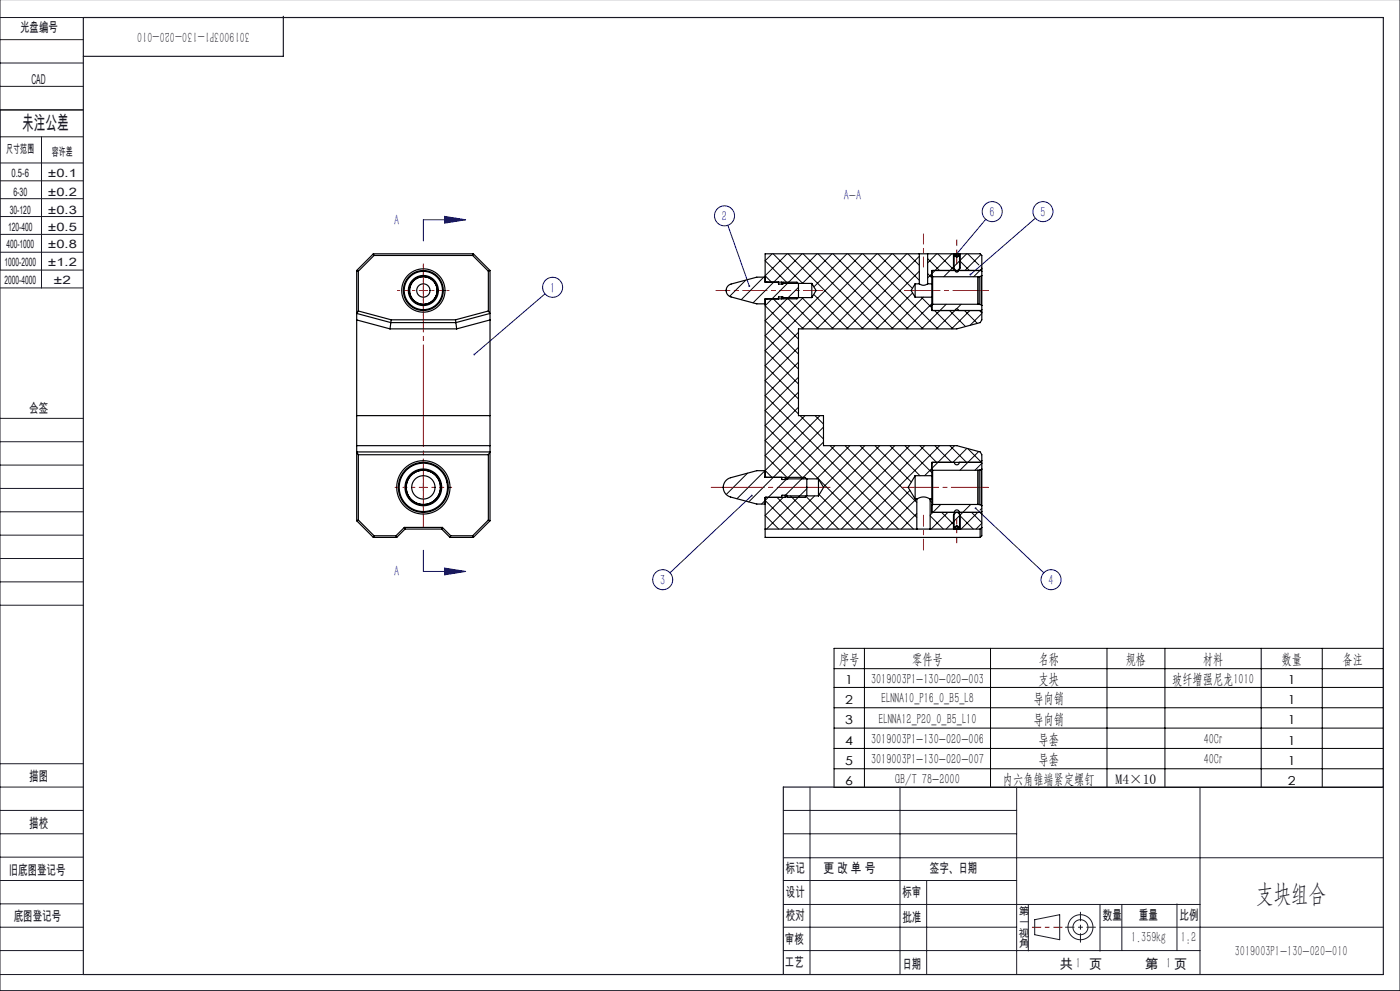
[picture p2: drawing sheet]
<svg xmlns="http://www.w3.org/2000/svg" width="420mm" height="297mm" viewBox="0 0 420 297" stroke-linecap="round" stroke-linejoin="round" font-family="sans-serif">
<g fill="none" stroke="#000080" stroke-width=".3">
<path d="M133.4 64.8l6.3 1.1-6.3 1zM139.7 65.9h-12.7v6.3M218.4 67.5l6.4 18.2M295.7 65.7l-8.8 10.6M310.6 65.4l-19.5 16.9M163.5 88.1l-21.2 18.1M225.5 148.5l-24.5 23.2M292.7 152.3l20.4 19.4M127 164.9v6.4h12.7M133.4 170.2l6.3 1.1-6.3 1z"/>
<circle cx="217.4" cy="64.7" r="3"/>
<circle cx="297.7" cy="63.4" r="3"/>
<circle cx="312.9" cy="63.4" r="3"/>
<circle cx="165.8" cy="86.1" r="3"/>
<circle cx="198.8" cy="173.7" r="3"/>
<circle cx="315.3" cy="173.7" r="3"/>
</g>
<g fill="none" stroke="#191924" stroke-width=".3">
<path d="M420 -.1v297h-420v-297M0 18.9h25M0 11.9h25M0 5.3h25M0 32.9h25M0 25.9h25M0 33h24.9M0 41h24.9M0 48.8h24.9M0 54.2h24.9M0 59.5h24.9M12.5 41v45.3"/>
<path d="M0 64.9h24.9M0 70.2h24.9M0 75.6h24.9M0 86.3h24.9M0 80.9h24.9M0 139.4h25M0 132.4h25M0 125.4h25M0 153.4h25M0 146.4h25M0 174.4h25M0 160.4h25"/>
<path d="M0 167.4h25M0 181.4h25M0 235.9h25M0 228.9h25M243 235.9v56M270 235.9v56M305 235.9v56M360 236.1v56M0 249.9h25M0 256.9h25M0 242.9h25M235 249.9h70"/>
<path d="M235 242.9h70M235 257.1h180M0 277.9h25M0 270.9h25M0 263.9h25M235 277.9h70M235 271.1h125M235 263.9h70M278 263.9v28M308.5 271.2v13.8M310.4 275.6l7.5-1.5v7.5l-7.5-1.5zM330 271.1v14"/>
<path d="M330 277.9h85M336.5 271.1v13.8M353.1 270.9v14M0 284.9h25M0 292.1h25M235 284.9h125"/>
<circle cx="324.1" cy="277.9" r="3.7"/>
<circle cx="324.1" cy="277.9" r="2.25"/>
</g>
<g fill="none" stroke="#000" stroke-width=".3">
<path d="M250.2 194.3h164.8v41.7h-164.8zM259.3 194.3v41.7M297.2 194.3v41.7M332.1 194.3v41.7M349.5 194.3v41.7M378.4 194.3v41.7M396.7 194.3v41.7M250.2 206h164.8M250.2 212.1h164.8M250.2 218.2h164.8M250.2 200.4h164.8M250.2 224.3h164.8"/>
<path d="M250.2 230.4h164.8"/>
</g>
<path d="M124.5 87.1h-5.2M127 84.6v-5.3M127 89.6v5.2M129.5 87.1h5.3" fill="none" stroke="#f00" stroke-width=".3" stroke-dasharray="30.5 1.3 1.3 1.3" stroke-dashoffset="29.8"/>
<path d="M124.5 146.1h-6M127 143.6v-6M127 148.6v6M129.5 146.1h6" fill="none" stroke="#f00" stroke-width=".3" stroke-dasharray="30.5 1.3 1.3 1.3" stroke-dashoffset="29.4"/>
<path d="M125.8 87.1h2.5M127 85.8v2.5M125.8 146.1h2.5M127 144.8v2.5" fill="none" stroke="#f00" stroke-width=".3"/>
<path d="M127 158.1v-79" fill="none" stroke="#f00" stroke-width=".3" stroke-dasharray="30.5 1.3 1.3 1.3" stroke-dashoffset="10"/>
<path d="M277 154.4v10.5" fill="none" stroke="#f00" stroke-width=".3" stroke-dasharray="30.5 1.3 1.3 1.3" stroke-dashoffset="27.2"/>
<path d="M277 80.1v-10" fill="none" stroke="#f00" stroke-width=".3" stroke-dasharray="30.5 1.3 1.3 1.3" stroke-dashoffset="27.4"/>
<path d="M287 79.2v-7.3M287 155.5v7.2" fill="none" stroke="#f00" stroke-width=".3" stroke-dasharray="30.5 1.3 1.3 1.3" stroke-dashoffset="28.8"/>
<path d="M227 87.1h2.5M234.5 87.1h.3M243.5 87.1h3.3" fill="none" stroke="#f00" stroke-width=".3" stroke-dasharray="30.5 1.3 1.3 1.3"/>
<path d="M234.5 87.1h-5" fill="none" stroke="#f00" stroke-width=".3" stroke-dasharray="30.5 1.3 1.3 1.3" stroke-dashoffset="29.9"/>
<path d="M243.5 87.1h-8.7" fill="none" stroke="#f00" stroke-width=".3" stroke-dasharray="30.5 1.3 1.3 1.3" stroke-dashoffset="28"/>
<path d="M296.5 87.1h-25.2" fill="none" stroke="#f00" stroke-width=".3" stroke-dasharray="30.5 1.3 1.3 1.3" stroke-dashoffset="19.8"/>
<path d="M227 87.1h-12.2" fill="none" stroke="#f00" stroke-width=".3" stroke-dasharray="30.5 1.3 1.3 1.3" stroke-dashoffset="26.2"/>
<path d="M249.1 146.1h-35.8" fill="none" stroke="#f00" stroke-width=".3" stroke-dasharray="30.5 1.3 1.3 1.3" stroke-dashoffset="14.5"/>
<path d="M296.5 146.1h-26.1" fill="none" stroke="#f00" stroke-width=".3" stroke-dasharray="30.5 1.3 1.3 1.3" stroke-dashoffset="19.3"/>
<path d="M309.7 277.9h9" fill="none" stroke="#f00" stroke-width=".3" stroke-dasharray="30.5 1.3 1.3 1.3" stroke-dashoffset="27.9"/>
<path d="M319.6 277.9h9M324.1 273.4v9" fill="none" stroke="#191924" stroke-width=".3" stroke-dasharray="30.5 1.3 1.3 1.3" stroke-dashoffset="27.9"/>
<path d="M25 5.3h390v286.8h-390zM85 4.9v12h-60M415 235.9h-180v56" fill="none" stroke="#191924" stroke-width=".35"/>
<g fill="#000080">
<path d="M142.1 106.1v.3l.2-.2-.2 .2a.28 .28 0 0 0 .4 0 .28 .28 0 0 0 0-.4 .28 .28 0 0 0-.4 .1zM290.9 82.1v.4l.2-.2-.2 .2a.28 .28 0 0 0 .4 0 .28 .28 0 0 0 0-.4 .28 .28 0 0 0-.4 0zM224.6 85.5v.4l.3 .1-.1-.3 .2 .3v-.4zM286.7 76.1v.4l.2-.2-.2 .2a.28 .28 0 0 0 .4 0 .28 .28 0 0 0-.1-.4 .28 .28 0 0 0-.3 0zM292.5 152.1a.28 .28 0 0 0 .1 .5 .28 .28 0 0 0 .4-.3 .28 .28 0 0 0-.5-.2l.2 .2zM225.3 148.3a.28 .28 0 0 0 0 .4 .28 .28 0 0 0 .4 0 .28 .28 0 0 0 0-.4l-.2 .2 .2-.2z"/>
<path d="M133.4 64.8l6.3 1.1-6.3 1zM133.4 170.2l6.3 1.1-6.3 1z"/>
</g>
<g fill="none" stroke="#000" stroke-width=".35">
<path d="M112 76.1l.2 .5M112 76.1h30M112 76.1l-5 5M112.2 76.6h29.6M112.2 76.6l-4.7 4.7M141.8 76.6l4.7 4.7M142 76.1l-.2 .5M142 76.1l5 5M275.8 76.1h2.5M275.8 76.1h-46.3v8.5h5M275.8 76.1v9M278.3 76.1h15.7l.5 .5v4"/>
<path d="M278.3 76.1v9M286.5 76.8h1M286.5 76.1v.7M286.5 76.8l.5 .3 .5-.3M287 76.1v.7M287.5 76.1v.7M287.9 76.1v5M287.9 76.1l.1 4.2-.7 .8h-.5l-.8-.8v-4.1l.2-.1v5M107 81.1v75M107 81.1l.5 .2M107 95.9l10 2.7M107 93.9l10.3 2.8h19.5l10.2-2.8"/>
<path d="M107 93.9h.1M107.5 81.3v11.9M107.5 93.2l-.5 .7M107.5 93.2l9.9 2.6M117 98.6h20M117.4 95.8l-.4 2.8M117.4 95.8h19.2M136.6 95.8l.4 2.8M146.5 81.3v11.9M146.5 93.2l-9.9 2.6M146.5 93.2l.5 .7M147 93.9h.1"/>
<path d="M147 81.1v75M147 81.1l-.5 .2M147 95.9l-10 2.7M217.8 87.1a2 2 0 0 0 1.5 1.9l7.7 2.1h2.5M217.8 87v.1M229.5 83.1h-2.5l-7.7 2a2 2 0 0 0-1.5 1.9M229.5 84.5l.1 .1M229.6 89.6l-.1 .1M230 84.6h.1M230 89.6h.1M233.5 84.6l.1 .5h1.2l.1-.5h4.2l.4 .4v2M234.5 84.6v.5"/>
<path d="M234.5 89v.6M234.5 89.6h-5v53.5h6M234.5 84.6l.3 .3M234.8 84.9v.2M234.8 89v.2M234.8 89.2l-.3 .4M234.8 89.2h8.7M234.8 84.9h8.7M239.5 87.1v2l-.4 .5h-4.2l-.1-.6h-1.2l-.1 .6M239.5 87v.1M243.5 84.9v4.3M243.5 84.9l1.3 2.2-1.3 2.1"/>
<path d="M274.5 85.1v4M274.5 89.1h5M274.5 85.1h1.3M274.5 85.1l-1.2 2 1.2 2M275.8 85.1h.1a1.98 1.98 0 0 0 2.4 0M278.3 85.1h1.2M279.5 85.1v4M279.5 82.7l.3 .2M279.5 89.1v4h14.8l.2-.3M279.5 92.8l.3 .3M279.8 82.9v8.3M279.8 81.1l-.3 .2"/>
<path d="M279.8 82.9h13.5M279.8 91.2l-.3 .2M279.8 91.2h13.5M286.5 81.1a.5 .5 0 0 0 .5 .5 .5 .5 0 0 0 .5-.5M286.5 93.1a.5 .5 0 0 1 .5-.5 .5 .5 0 0 1 .5 .5M286.5 81.1h-7v4M286.5 81.1h1M287.5 81.1h6.8l.2 .2M293.3 91.2h.5M293.3 82.9v8.3M293.8 82.9h-.5M293.8 82.9v8.3"/>
<path d="M293.8 91.2l.5 .1M294 93.1l.5 .5M294.3 91.3l.2 .3M294.3 82.8v8.5M294.3 82.8l-.5 .1M294.5 82.6l-.2 .2M294.5 82.6v9M294.5 80.6v.7M294.5 92.8v.8M294.5 93.6v2.2l-.4 .9-7.1 1.9h-47.5v26h7.5v9h40l7.1 1.8 .4 .9v1.8M294.5 81.3v1.3M294.5 91.6v1.2"/>
<path d="M294.5 80.6l-.5 .5M107 135.4h.1M107 133.6h40M107 124.6h40M107 135.4l.5 .9M107 135.4h40M107.5 136.3v19.6M107.5 136.3h39M146.5 136.3v19.6M147 135.4l-.5 .9M147 135.4h.1M279.8 138.6l-.3 .2"/>
<path d="M286.3 138.6a.75 .75 0 0 0 .7 .7 .75 .75 0 0 0 .8-.7M294.5 138.1v.7M294.5 138.8v1.8M294.5 138.8l-.2-.2h-14.8v4M294.5 138.1l-.5 .5M107 156.1l5 5M107.5 155.9l-.5 .2M107.5 155.9l4.7 4.7M121.3 158.1h11.4M121.3 158.1l-2.5 2.5M121.3 158.1l.2 .5M121.5 158.6h11"/>
<path d="M121.5 158.6l-2.5 2.5M132.5 158.6l2.5 2.5M132.7 158.1l2.5 2.5M132.7 158.1l-.2 .5M146.5 155.9l-4.7 4.7M146.5 155.9l.5 .2M147 156.1l-5 5M217 146v.1M217 146.1a3 3 0 0 0 2.2 2.9l7.8 2.1h2.5M229.5 141.1h-2.5l-7.8 2.1a3 3 0 0 0-2.2 2.8M229.5 143l.1 .1M229.5 158.6h45.5"/>
<path d="M230 143.1h.1M230 149.1l-.5 .1M234.5 143.1l.1 .6h1.5v-.6h5.4l.5 .5v2.4M235.5 143.1v.6M235.5 148.4v.7M235.5 149.1h-6v12h64.5M235.5 143.1l.3 .4M235.8 143.5v.2M235.8 148.4v.2M235.8 148.6h9.7M235.8 143.5h9.7M235.8 148.6l-.3 .5"/>
<path d="M242 146.1v2.4l-.5 .6h-5.4l-.1-.7h-1.4l-.1 .7M242 146v.1M242 146.1h.1M245.5 143.5v5.1M245.5 143.5l1.6 2.6-1.6 2.5M274.5 142.6v7M274.5 149.6h.5M274.5 142.6h5M274.5 142.6l-2.1 3.5 2.1 3.5M275 149.6l2-.7 2 .7M275 158.6h4M275 149.6v9"/>
<path d="M279 158.6h15M279 149.6h.5M279 149.6v9M279.5 149.6v4h6.8a.75 .75 0 0 1 .7-.8 .75 .75 0 0 1 .8 .8h6.5l.2-.3M279.5 142.6v7M279.5 153.3l.3 .3M279.5 140.7l.3 .2M279.8 140.9v10.3M279.8 151.2l-.3 .2M279.8 140.9h13.5M279.8 151.2h13.5M286.2 153.6v5l-.2-.2v-4.1l.8-.7h.5l.7 .7-.1 4.3"/>
<path d="M286.3 153.6h1.5M286.5 157.8h.1M286.5 157.8v.8M286.5 157.8l.5-.3 .5 .3M286.6 157.8h.9M286.8 157.8v.8M287.3 157.8v.8M287.5 157.8l.1 .8M287.9 153.6v5M293.3 140.9v10.3M293.3 151.2h.5M293.8 140.9v10.3"/>
<path d="M293.8 140.9h-.5M293.8 151.2l.5 .1M294 153.6l.5 .5M294 158.6v2.5M294.3 151.3l.2 .3M294.3 140.8v10.5M294.3 140.8l-.5 .1M294.5 140.6l-.2 .2M294.5 140.6v11M294.5 153.3v.8M294.5 151.6v1.7M294.5 154.1v6.5l-.5 .5"/>
<path d="M294.5 158.1l-.5 .5M112 161.1h7M112.2 160.6l-.2 .5M112.2 160.6h6.6M118.8 160.6l.2 .5M135 161.1h7M135.2 160.6h6.6M135.2 160.6l-.2 .5M141.8 160.6l.2 .5"/>
<circle cx="127" cy="87.1" r="4.3"/>
<circle cx="127" cy="87.1" r="5.8"/>
<circle cx="127" cy="87.1" r="2"/>
<circle cx="127" cy="87.1" r="4.2"/>
<circle cx="127" cy="87.1" r="6.5"/>
<circle cx="127" cy="87.1" r="4.5"/>
<circle cx="127" cy="87.1" r="4.1"/>
<circle cx="127" cy="87.1" r="6"/>
<circle cx="127" cy="146.1" r="7.5"/>
<circle cx="127" cy="146.1" r="5.2"/>
<circle cx="127" cy="146.1" r="3.5"/>
<circle cx="127" cy="146.1" r="7.2"/>
<circle cx="127" cy="146.1" r="5.3"/>
<circle cx="127" cy="146.1" r="5.5"/>
<circle cx="127" cy="146.1" r="8"/>
<circle cx="127" cy="146.1" r="5.1"/>
</g>
<g fill="none" stroke="#000" stroke-width=".3">
<path d="M231.6 76.1l-2.1 2.1 6.8 6.7M231.9 76.1l8.9 8.8M236.1 76.1l-6.6 6.5 2 2M236.4 76.1l22.5 22.5M240.6 76.1l-14.7 14.7M240.9 76.1l22.5 22.5M245.1 76.1l-15.6 15.5 10 10M245.4 76.1l22.5 22.5M249.6 76.1l-8.9 8.8M249.9 76.1l22.5 22.5M254.1 76.1l-9.9 9.9M254.4 76.1l22.5 22.5"/>
<path d="M258.6 76.1l-29.1 29 10 10M258.9 76.1l22.5 22.5M263.1 76.1l-22.5 22.5M263.4 76.1l10.3 10.3M267.6 76.1l-22.5 22.5M267.9 76.1l7.9 7.9M272 76.1l-22.5 22.5M272.4 76.1l3.4 3.4M275.8 76.8l-21.8 21.8M278.3 77.5l3.5 3.6M281 76.1l-2.7 2.7M281.3 76.1l4.9 4.8"/>
<path d="M285.5 76.1l-7.2 7.2M285.8 76.1l.4 .4M287.9 78.1l2.9 3M290 76.1l-6.9 6.8M290.3 76.1l3.4 3.3M294.3 76.3l-4.8 4.8M223.7 84l-4.8 4.8M229.1 83.1l-6.7 6.7M232 89.6l9 9M236.1 89.2l9.4 9.4M239.5 86.1l-10 10 10 10M239.5 99.6l-10 10 10 10"/>
<path d="M240.6 89.2l9.4 9.4M241 89.2l-11.5 11.4 10 10M244.1 88.2l10.3 10.4M273.8 87.8l-10.8 10.8M275.8 81.3l-17.3 17.3M276.4 89.1l3.1 3.1M277 89.1l-9.5 9.5M278.3 82l1.2 1.3M279.5 91l-7.5 7.6M280.4 93.1l5.5 5.5M283.9 91.2l-7.4 7.4M284.9 93.1l4.8 4.8"/>
<path d="M286.5 93l-5.5 5.6M288.3 91.2l-1.3 1.4M289.4 93.1l3.8 3.8M291 93.1l-5.5 5.5M293.8 93.1l.7 .7M294.4 80.1l.1 .2M294.5 80.5l-2.4 2.4M294.5 94l-3.5 3.5M239.5 104.1l-10 10 10 10M239.5 108.6l-10 10 40 40M239.5 113.1l-10 10 35.6 35.5M239.5 117.5l-10 10 16 16"/>
<path d="M239.5 122l-10 10 11.5 11.5M240 124.6l7 7M241.5 124.6l-12 11.9 7 7M244.5 124.6l2.5 2.5M246 124.6l-24.9 24.9M247 128l-22.4 22.4M247 132.5l-11 11M249 133.6l25 25M250.5 133.6l-14.9 14.8M253.5 133.6l21.5 21.5M255 133.6l-10 9.9M258 133.6l17 17"/>
<path d="M259.4 133.6l-12.4 12.4M262.5 133.6l10.9 10.9M263.9 133.6l-25 25M267 133.6l9 9M268.4 133.6l-25 25M271.5 133.6l8 8M272.9 133.6l-25 25M276 133.6l5 5M277.4 133.6l-25 25M280.5 133.6l5 5M281.9 133.6l-25 25M285 133.6l5 5"/>
<path d="M286.4 133.6l-9 9M290.1 134.4l-4.2 4.2M290.3 134.4l3.9 4M293.6 135.3l-5.6 5.6M294.5 138.9l-2 2M224.3 141.8l-6.4 6.4M229.5 150l8.6 8.6M229.5 141l2.1 2.1M233.1 149.1l9.5 9.5M235 149.1l-5.5 5.4 4.1 4.1M235.8 143.7l-7.3 7.4M236.5 143.1l-.4 .3"/>
<path d="M237.1 148.6l10 10M241.6 148.6l10 10M242 146.5l-12 12.1M244.4 148.6l-10 10M245.6 143.6l15 15M245.8 148.3l10.3 10.3M273 147l-11.6 11.6M274.9 149.6l-9 9M275 153.9l-4.6 4.7M275 158.4l-.1 .2M279 154.6l4 4M279 150.1l.5 .5"/>
<path d="M279.4 149.6l-.4 .3M282.2 151.2l-3.2 3.2M282.5 153.6l3.7 3.7M284.3 153.6l-5 5M287.9 154.4l4.1 4.2M291.2 151.2l-7.4 7.4M291.5 153.6l3 3M293.3 153.6l-5 5M294.5 152.3l-.5 .6M294.5 156.8l-1.7 1.8"/>
</g>
<text font-size="7.5" fill="#191924" x="376.9" y="270.2">支块组合</text>
<text font-size="5.8" fill="#191924" x="6.6" y="39.1">未注公差</text>
<g font-size="4.4" fill="#191924">
<text x="75" y="9.6" transform="rotate(-180 75 9.6)">3019003P1-130-020-010</text>
<text x="339.3" y="282.3">1.359kg</text>
<text x="354.2" y="282.3">1:2</text>
<text x="370.4" y="286.4">3019003P1-130-020-010</text>
</g>
<g font-size="4.4" fill="#000080">
<text x="253.1" y="59.8">A-A</text>
<text x="296.9" y="65.1">6</text>
<text x="312.1" y="65.1">5</text>
<text x="118.2" y="67.3">A</text>
<text x="216.6" y="66.3">2</text>
<text x="165" y="87.8">1</text>
<text x="118.2" y="172.7">A</text>
<text x="198" y="175.4">3</text>
<text x="314.6" y="175.4">4</text>
</g>
<g font-size="4.4">
<text x="251.7" y="199.1">序号</text>
<text x="273.7" y="199.1">零件号</text>
<text x="311.6" y="199.1">名称</text>
<text x="337.7" y="199.1">规格</text>
<text x="360.9" y="199.1">材料</text>
<text x="384.5" y="199.1">数量</text>
<text x="402.8" y="199.1">备注</text>
<text x="261.3" y="204.9">3019003P1-130-020-003</text>
<text x="311.6" y="204.9">支块</text>
<text x="351.7" y="204.9">玻纤增强尼龙1010</text>
<text x="264.3" y="210.8">ELNNA10_P16_0_B5_L8</text>
<text x="310" y="210.8">导向销</text>
<text x="263.5" y="216.9">ELNNA12_P20_0_B5_L10</text>
<text x="310" y="216.9">导向销</text>
<text x="261.3" y="223">3019003P1-130-020-006</text>
<text x="311.6" y="223">导套</text>
<text x="361.1" y="223">40Cr</text>
<text x="261.3" y="229.1">3019003P1-130-020-007</text>
<text x="311.6" y="229.1">导套</text>
<text x="361.1" y="229.1">40Cr</text>
<text x="268.5" y="234.9">GB/T 78-2000</text>
<text x="300.8" y="234.9">内六角锥端紧定螺钉</text>
</g>
<g font-size="4.1" fill="#191924">
<text x="6" y="9.6">光盘编号</text>
<text x="9.4" y="25.2">CAD</text>
<text x="8.8" y="123.7">会签</text>
<text x="8.8" y="234.2">描图</text>
<text x="8.8" y="248.2">描校</text>
<text x="2.6" y="262.1">旧底图登记号</text>
<text x="235.8" y="261.6">标记</text>
<text x="247" y="261.6">更 改 单 号</text>
<text x="279" y="261.6">签字、日期</text>
<text x="235.8" y="268.9">设计</text>
<text x="270.7" y="268.9">标审</text>
<text x="235.8" y="275.7">校对</text>
<text x="330.9" y="275.8">数量</text>
<text x="341.7" y="275.8">重量</text>
<text x="353.9" y="275.8">比例</text>
<text x="4.1" y="276.1">底图登记号</text>
<text x="270.7" y="276.3">批准</text>
<text x="235.5" y="282.8">审核</text>
<text x="235.5" y="289.9">工艺</text>
<text x="270.7" y="290.5">日期</text>
<text x="317.9" y="290.4">共 1 页</text>
<text x="343.4" y="290.4">第 1 页</text>
</g>
<text font-size="4.1" x="334.7" y="234.9">M4×10</text>
<g font-size="3.7">
<text x="253.6" y="205.1">1</text>
<text x="386.3" y="205.1">1</text>
<text x="253.6" y="211">2</text>
<text x="386.3" y="211">1</text>
<text x="253.6" y="217.1">3</text>
<text x="386.3" y="217.1">1</text>
<text x="253.6" y="223.2">4</text>
<text x="386.3" y="223.2">1</text>
<text x="253.6" y="229.3">5</text>
<text x="386.3" y="229.3">1</text>
<text x="253.6" y="235.1">6</text>
<text x="386.3" y="235.1">2</text>
</g>
<g font-size="3.5" fill="#191924">
<text x="1.9" y="45.8">尺寸范围</text>
<text x="15.6" y="46.9">容许差</text>
<text x="3.5" y="53">0.5-6</text>
<text x="14.3" y="53">±0.1</text>
<text x="4" y="58.8">6-30</text>
<text x="14.3" y="58.8">±0.2</text>
<text x="3" y="64.1">30-120</text>
<text x="14.3" y="64.1">±0.3</text>
<text x="2.4" y="69.1">120-400</text>
<text x="14.3" y="69.1">±0.5</text>
<text x="1.9" y="74.3">400-1000</text>
<text x="14.3" y="74.3">±0.8</text>
<text x="1.4" y="79.8">1000-2000</text>
<text x="14.3" y="79.8">±1.2</text>
<text x="1.4" y="85.1">2000-4000</text>
<text x="16.1" y="85.1">±2</text>
</g>
<g font-size="3.2" fill="#191924">
<text x="305.7" y="274.3">第</text>
<text x="305.7" y="277.5">一</text>
<text x="305.7" y="280.7">视</text>
<text x="305.7" y="283.9">角</text>
</g>
</svg>
